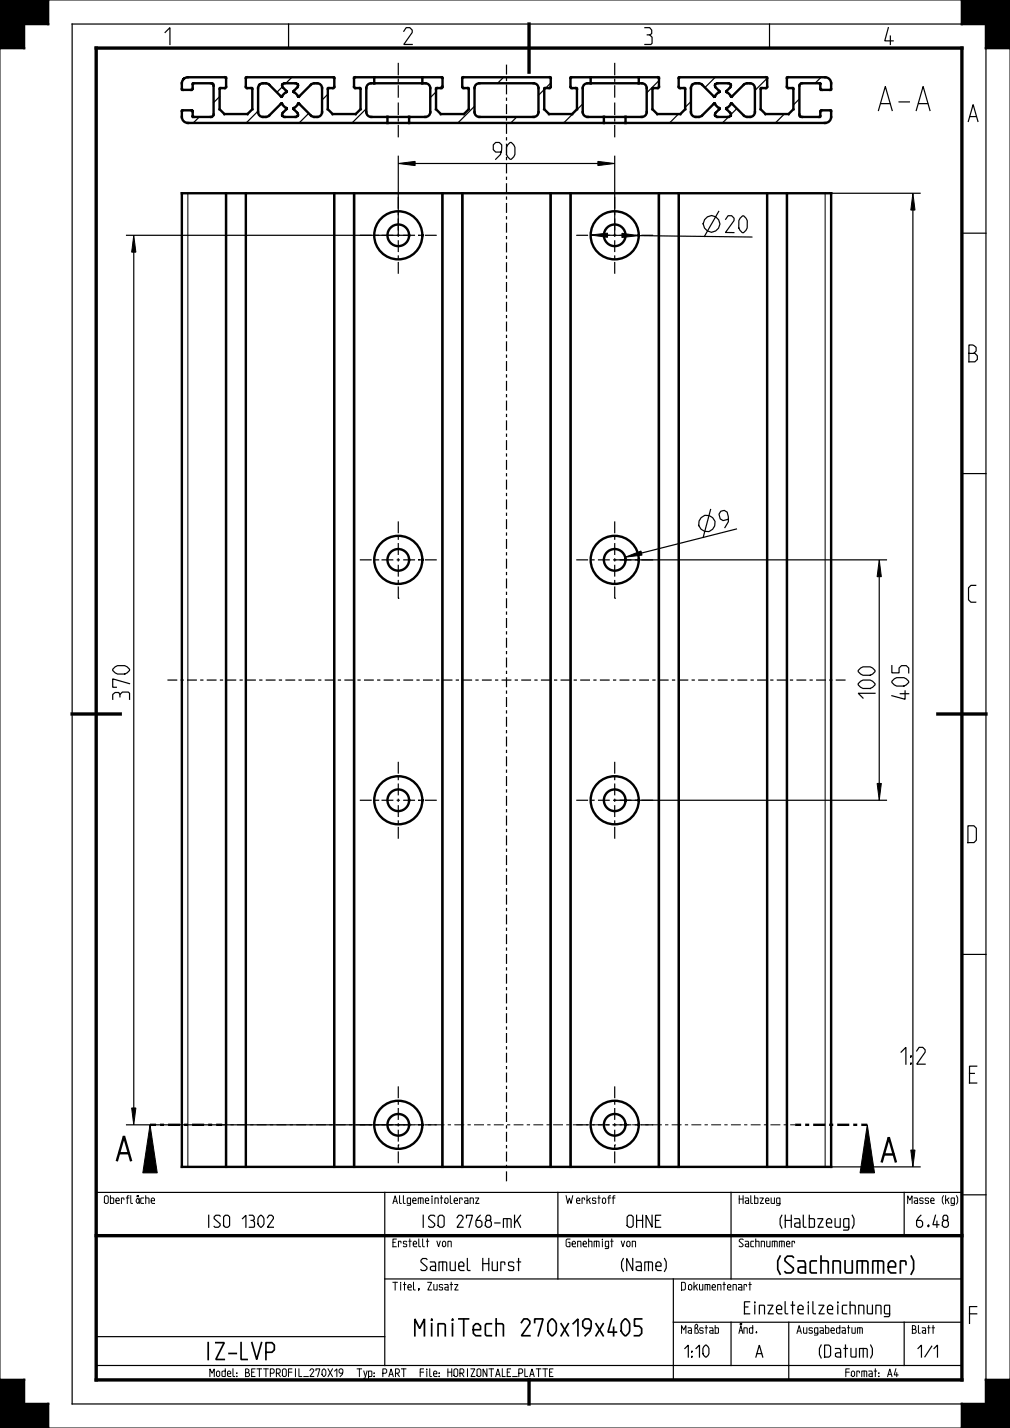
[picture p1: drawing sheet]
<svg xmlns="http://www.w3.org/2000/svg" width="210mm" height="297mm" viewBox="0 0 210 297" stroke-linecap="round" stroke-linejoin="round" font-family="sans-serif">
<path d="M0 0h10v5h-5v5h-5zM200 0h10v10h-5v-5h-5zM31.2 233.9l1.5 10h-3zM180.3 233.9l1.5 10h-3zM0 287h5v5h5v5h-10zM205 287h5v10h-10v-5h5z" fill="#000"/>
<g fill="none" stroke="#000" stroke-width=".21">
<path d="M0 0h10v5h-5v5h-5zM0 10v277M10 0h190M200 0h10v10h-5v-5h-5zM210 10v277M31.2 233.9l1.5 10h-3zM46.2 233.9h1M47.9 233.9h.7M49.3 233.9h2M52 233.9h.7M53.4 233.9h2M56.1 233.9h.7"/>
<path d="M57.5 233.9h2M60.2 233.9h.7M61.6 233.9h2.1M64.3 233.9h.7M65.7 233.9h2.1M68.4 233.9h.7M69.8 233.9h2.1M72.6 233.9h.6M73.9 233.9h2.1M76.7 233.9h.6M78 233.9h2.1M80.8 233.9h.7"/>
<path d="M82.1 233.9h2.1M84.9 233.9h.7M86.2 233.9h2.1M89 233.9h.7M90.4 233.9h2M93.1 233.9h.7M94.5 233.9h2M97.2 233.9h.7M98.6 233.9h2M101.3 233.9h.7M102.7 233.9h2M105.4 233.9h.7"/>
<path d="M106.8 233.9h2M109.5 233.9h.7M110.9 233.9h2.1M113.6 233.9h.7M115 233.9h2.1M117.7 233.9h.7M119.1 233.9h2.1M121.9 233.9h.6M123.2 233.9h2.1M126 233.9h.6M127.3 233.9h2.1M130.1 233.9h.7"/>
<path d="M131.4 233.9h2.1M134.2 233.9h.7M135.5 233.9h2.1M138.3 233.9h.7M139.7 233.9h2M142.4 233.9h.7M143.8 233.9h2M146.5 233.9h.7M147.9 233.9h2M150.6 233.9h.7M152 233.9h2M154.7 233.9h.7"/>
<path d="M156.1 233.9h2M158.8 233.9h.7M160.2 233.9h2M162.9 233.9h.7M164.3 233.9h1M180.3 233.9l1.5 10h-3zM0 287h5v5h5v5h-10zM10 297h190M205 287h5v10h-10v-5h5z"/>
</g>
<g fill="none" stroke="#000" stroke-width=".5">
<path d="M0 0h10v5h-5v5h-5zM38.2 16.4l.9-.3h7.9l-.1 2.1-1.1 .1-.1 .2v4.2l1 1h4.8l1-1v-4.2l-.2-.2-1.1-.1-.1-2 .2-.1h18.2l-.1 2.1-1.1 .1-.1 .2v4.2l1 1h4.8l1-1v-4.2l-.2-.2-1.1-.1v-2.1h4.1v1.2a1.22 1.22 0 0 0-1.6 1v5a1 1 0 0 0 1 1h3.4v1.3h-41.5a1.25 1.25 0 0 1-1.3-1.3v-1.2l.2-.2 1.9 .1 .2 .2v1l.1 .1h3.7l.4-.2 .1-.3v-6l-.1-.3-.4-.2h-3.7l-.1 .2-.1 1.1-2 .1-.2-.2v-1.2zM54 17.6a1.76 1.76 0 0 1 2 0l2.6 2.5 1-1-.9-1.1v-.4l.3-.2 2.5-.1 .3 .2 .1 .5-.9 1.1 1.1 1 2.5-2.5a1.61 1.61 0 0 1 2.3 .3l.1 5.4a1.33 1.33 0 0 1-2.1 .9l-2.8-2.7-1.1 1.1 .9 1v.4l-.2 .3h-2.6l-.3-.1-.1-.6 .9-1-1-1.1-2.6 2.5a1.61 1.61 0 0 1-2.3-.3v-5.4zM87.8 16.1h4.2l-.1 2.1-1.1 .1-.1 .2v4.2l1 1h4.8l1-1v-4.2l-.2-.2-1.1-.1-.1-2 .2-.1h18.2l-.1 2.1-1.1 .1-.1 .2v4.2l1 1h4.8l1-1v-4.2l-.2-.2-1.1-.1v-2.1h4.1v1.2a1.22 1.22 0 0 0-1.6 1v5a1 1 0 0 0 1 1h3.4v1.3h-40.5v-1.3h3.4a1 1 0 0 0 1-1v-5a1.17 1.17 0 0 0-1.7-1zM99 17.6l.7-.3h11.3a1 1 0 0 1 1 1v5a1 1 0 0 1-1 1h-11.3a1 1 0 0 1-1-1v-5zM132.8 16.1h4.2l-.1 2.1-1.1 .1-.1 .2v4.2l1 1h4.8l1-1v-4.2l-.2-.2-1.1-.1-.1-2 .2-.1h18.2l-.1 2.1-1.1 .1-.1 .2v4.2l1 1h4.8l1-1v-4.2l-.2-.2-1.1-.1v-2.1h7.9a1.25 1.25 0 0 1 1.2 1.2v1.2l-.1 .2h-2l-.1-.3-.1-1.1-4 .1-.3 .4v6l.2 .4 .3 .1h3.7l.2-.1v-1.2h2.2a2.48 2.48 0 0 1-.5 2.3l-.7 .3h-41.5v-1.3h3.4a1 1 0 0 0 1-1v-5a1.17 1.17 0 0 0-1.7-1zM144 17.6a1.76 1.76 0 0 1 2 0l2.6 2.5 1-1-.9-1.1v-.4l.3-.2 2.5-.1 .3 .2 .1 .5-.9 1.1 1.1 1 2.5-2.5a1.61 1.61 0 0 1 2.3 .3l.1 5.4a1.33 1.33 0 0 1-2.1 .9l-2.8-2.7-1.1 1.1 .9 1v.4l-.2 .3h-2.6l-.3-.1-.1-.6 .9-1-1-1.1-2.6 2.5a1.61 1.61 0 0 1-2.3-.3v-5.4zM200 0h10v10h-5v-5h-5zM24.8 239.9h1.9M31.2 233.9h1.2M33.3 233.9h.8M34.9 233.9h2.5"/>
<path d="M38.3 233.9h.8M39.9 233.9h2.5M43.3 233.9h.8M44.9 233.9h1.3M165.3 233.9h1.3M167.4 233.9h.8M169.1 233.9h2.5M172.4 233.9h.8M174.1 233.9h2.5M177.4 233.9h.8M179.1 233.9h1.2M24.3 241.3l1.5-5 1.4 5"/>
<path d="M183.4 241.5l1.4-5 1.4 5M183.8 240.1h2M0 287h5v5h5v5h-10zM205 287h5v10h-10v-5h5z"/>
</g>
<g fill="none" stroke="#000" stroke-width=".25">
<path d="M38.6 16.2l-.7 .7M58.7 18.1l-1.1 1.1M60 5v5M60.7 16.1l-1.3 1.2M68.2 19.6l-1.2 1.2M90.7 19.1l-1.2 1.2M92 17.8l-.5 .5M104.7 16.1l-1.2 1.2M113.2 18.6l-1.2 1.2M114.5 17.3l-1 1M137 16.8l-2.5 2.5M148.7 16.1l-2.1 2.1"/>
<path d="M159.5 16.3l-2.5 2.5M160 5v5M170.7 16.1l-1.2 1.2M200 5h-185v287h185M205 10v277M41.4 24.3l-1.2 1.3M45.7 20.1l-1.3 1.2M53.7 23.1l-2.5 2.5M64.2 23.6l-2 2M76.2 22.6l-3 3M85.5 24.3l-.4 .4M98.7 22.1l-3.5 3.5"/>
<path d="M107.5 24.3l-1.3 1.3M121.2 21.6l-4 4M141.1 23.7l-1.9 1.9M143.7 21.1l-1.2 1.2M151.5 24.3l-1.3 1.3M153.2 22.6l-1.2 1.2M163.1 23.7l-1.9 1.9M166.2 20.6l-1.2 1.2M200 48.5h5M200 98.5h5M200 198.5h5M20 257h180"/>
<path d="M20 248h180v39h-180zM80 248v36M116 248v18M152 248v18M188 248v9M200 248.5h5M20 278h60M80 266h120M140 275h60M140 266v21M152 275v9M164 275v12"/>
<path d="M188 275v9M20 284h180"/>
</g>
<path d="M20 10h180v277h-180zM110 5v10M15 148.5h10M195 148.5h10M20 257h180M110 287v5" fill="none" stroke="#000" stroke-width=".7"/>
<!-- layer: 01_ACHSEN -->
<g fill="none" stroke="#000" stroke-width=".5">
<path d="M77.8 17.3h10M77.8 16.1h10M122.8 17.3h10M122.8 16.1h10M80.6 25.6h4.5M80.6 24.3h4.5M125.6 25.6h4.5M125.6 24.3h4.5M37.8 40.2h135v202.5h-135zM47 40.2v202.5M51.1 40.2v202.5M69.5 40.2v202.5"/>
<path d="M73.6 40.2v202.5M92 40.2v202.5M96.1 40.2v202.5M114.5 40.2v202.5M118.6 40.2v202.5M137 40.2v202.5M141.1 40.2v202.5M159.5 40.2v202.5M163.6 40.2v202.5"/>
<circle cx="82.8" cy="48.9" r="5"/>
<circle cx="82.8" cy="48.9" r="2.25"/>
<circle cx="127.8" cy="48.9" r="5"/>
<circle cx="127.8" cy="48.9" r="2.25"/>
<circle cx="82.8" cy="116.4" r="5"/>
<circle cx="82.8" cy="116.4" r="2.25"/>
<circle cx="127.8" cy="116.4" r="5"/>
<circle cx="127.8" cy="116.4" r="2.25"/>
<circle cx="82.8" cy="166.4" r="5"/>
<circle cx="82.8" cy="166.4" r="2.25"/>
<circle cx="127.8" cy="166.4" r="5"/>
<circle cx="127.8" cy="166.4" r="2.25"/>
<circle cx="82.8" cy="233.9" r="5"/>
<circle cx="82.8" cy="233.9" r="2.25"/>
<circle cx="127.8" cy="233.9" r="5"/>
<circle cx="127.8" cy="233.9" r="2.25"/>
</g>
<g fill="none" stroke="#000" stroke-width=".25">
<path d="M82.8 13.1v2.6M82.8 16.4v.6M82.8 17.7v2.6M105.3 13.4v2.1M105.3 16.2v.7M105.3 17.6v2M127.8 13.1v2.6M127.8 16.4v.6M127.8 17.7v2.6M82.8 21.3v2.6M82.8 24.6v.7M82.8 26v2.6"/>
<path d="M105.3 20.3v.7M105.3 21.7v2M105.3 24.4v.7M105.3 25.8v2M105.3 28.5v.7M105.3 29.9v2.1M105.3 32.6v.7M105.3 34v2.1M105.3 36.7v.7M105.3 38.1v2.1M127.8 21.3v2.6M127.8 24.6v.7"/>
<path d="M127.8 26v2.6M74.8 48.9h2.5M78 48.9h.6M78.6 48.9h.1M79.3 48.9h2.5M82.5 48.9h.7M82.8 40.9v2.5M82.8 44.1v.7M82.8 45.5v2.4M82.8 48.6v.7M82.8 50v2.4M82.8 53.1v.7"/>
<path d="M82.8 54.5v2.4M83.8 48.9h2.5M87 48.9h.1M87 48.9h.7M88.3 48.9h2.5M105.3 40.9v.6M105.3 42.2v2.1M105.3 45v.6M105.3 46.3v2.1M105.3 49.1v.7M105.3 50.4v2.1M105.3 53.2v.7"/>
<path d="M105.3 54.5v2.1M105.3 57.3v.7M105.3 58.7v2M119.8 48.9h2.5M123 48.9h.6M124.3 48.9h2.5M127.5 48.9h.7M127.8 40.9v2.5M127.8 44.1v.7M127.8 45.5v2.4M127.8 48.6v.7M127.8 50v2.4"/>
<path d="M127.8 53.1v.7M127.8 54.5v2.4M128.8 48.9h2.5M132 48.9h.7M133.3 48.9h2.5M105.3 61.4v.7M105.3 62.8v2M105.3 65.5v.7M105.3 66.9v2M105.3 69.6v.7M105.3 71v2.1M105.3 73.7v.7"/>
<path d="M105.3 75.1v2.1M105.3 77.8v.7M105.3 79.2v2.1M105.3 82v.6M105.3 83.3v2.1M105.3 86.1v.6M105.3 87.4v2.1M105.3 90.2v.7M105.3 91.5v2.1M105.3 94.3v.7M105.3 95.6v2.1M105.3 98.4v.7"/>
<path d="M105.3 99.8v2M74.8 116.4h2.5M78 116.4h.6M78.6 116.4h.1M79.3 116.4h2.5M82.5 116.4h.7M82.8 108.4v2.5M82.8 111.6v.7M82.8 113v2.4M82.8 116.1v.7M82.8 117.5v2.4M83.8 116.4h2.5"/>
<path d="M87 116.4h.1M87 116.4h.7M88.3 116.4h2.5M105.3 102.5v.7M105.3 103.9v2M105.3 106.6v.7M105.3 108v2.1M105.3 110.7v.7M105.3 112.1v2.1M105.3 114.8v.7M105.3 116.2v2.1M105.3 119v.6"/>
<path d="M119.8 116.4h2.5M123 116.4h.6M124.3 116.4h2.5M127.5 116.4h.7M127.8 108.4v2.5M127.8 111.6v.7M127.8 113v2.4M127.8 116.1v.7M127.8 117.5v2.4M128.8 116.4h2.5M132 116.4h.7M133.3 116.4h2.5"/>
<path d="M82.8 124.4h.1M82.8 120.6v.7M82.8 122v2.4M105.3 120.3v2.1M105.3 123.1v.6M105.3 124.4v2.1M105.3 127.2v.7M105.3 128.5v2.1M105.3 131.3v.7M105.3 132.6v2.1M105.3 135.4v.7M105.3 136.8v2"/>
<path d="M105.3 139.5v.7M127.8 124.4h.1M127.8 120.6v.7M127.8 122v2.4M34.8 141.4h2.1M37.5 141.4h.7M38.9 141.4h2M41.6 141.4h.7M43 141.4h2M45.7 141.4h.7M47.1 141.4h2M49.8 141.4h.7"/>
<path d="M51.2 141.4h2M53.9 141.4h.7M55.2 141.4h2.1M58 141.4h.7M59.3 141.4h2.1M62.1 141.4h.6M63.4 141.4h2.1M66.1 141.4h.7M67.5 141.4h2.1M70.2 141.4h.7M71.6 141.4h2M74.3 141.4h.7"/>
<path d="M75.7 141.4h2M78.4 141.4h.7M79.8 141.4h2M82.5 141.4h.7M82.8 158.4v2.5M83.9 141.4h2M86.6 141.4h.7M87.9 141.4h2.1M90.7 141.4h.6M92 141.4h2.1M94.8 141.4h.6M96.1 141.4h2.1"/>
<path d="M98.8 141.4h.7M100.2 141.4h2M102.9 141.4h.7M104.3 141.4h2M105.3 140.9v2M105.3 143.6v.7M105.3 145v2M105.3 147.7v.7M105.3 149.1v2.1M105.3 151.8v.7M105.3 153.2v2.1M105.3 155.9v.7"/>
<path d="M105.3 157.3v2.1M107 141.4h.7M108.4 141.4h2M111.1 141.4h.7M112.5 141.4h2M115.2 141.4h.7M116.5 141.4h2.1M119.3 141.4h.7M120.6 141.4h2.1M123.4 141.4h.6M124.7 141.4h2.1M127.4 141.4h.7"/>
<path d="M127.8 158.4v2.5M128.8 141.4h2.1M131.5 141.4h.7M132.9 141.4h2M135.6 141.4h.7M137 141.4h2M139.7 141.4h.7M141.1 141.4h2M143.8 141.4h.7M145.2 141.4h2M147.9 141.4h.7M149.2 141.4h2.1"/>
<path d="M152 141.4h.7M153.3 141.4h2.1M156.1 141.4h.6M157.4 141.4h2.1M160.1 141.4h.7M161.5 141.4h2.1M164.2 141.4h.7M165.6 141.4h2M168.3 141.4h.7M169.7 141.4h2M172.4 141.4h.7M173.8 141.4h2"/>
<path d="M74.8 166.4h2.5M78 166.4h.6M78.6 166.4h.1M79.3 166.4h2.5M82.5 166.4h.7M82.8 161.6v.7M82.8 163v2.4M82.8 166.1v.7M82.8 167.5v2.4M82.8 170.6v.7M82.8 172v2.4M83.8 166.4h2.5"/>
<path d="M87 166.4h.1M87 166.4h.7M88.3 166.4h2.5M105.3 160.1v.6M105.3 161.4v2.1M105.3 164.2v.6M105.3 165.5v2.1M105.3 168.3v.7M105.3 169.6v2.1M105.3 172.4v.7M105.3 173.7v2.1M105.3 176.5v.7"/>
<path d="M105.3 177.9v2M119.8 166.4h2.5M123 166.4h.6M124.3 166.4h2.5M127.5 166.4h.7M127.8 161.6v.7M127.8 163v2.4M127.8 166.1v.7M127.8 167.5v2.4M127.8 170.6v.7M127.8 172v2.4M128.8 166.4h2.5"/>
<path d="M132 166.4h.7M133.3 166.4h2.5M105.3 180.6v.7M105.3 182v2M105.3 184.7v.7M105.3 186.1v2M105.3 188.8v.7M105.3 190.2v2.1M105.3 192.9v.7M105.3 194.3v2.1M105.3 197v.7M105.3 198.4v2.1"/>
<path d="M105.3 201.2v.6M105.3 202.5v2.1M105.3 205.3v.6M105.3 206.6v2.1M105.3 209.4v.7M105.3 210.7v2.1M105.3 213.5v.7M105.3 214.8v2.1M105.3 217.6v.7M105.3 219v2M74.8 233.9h2.5M78 233.9h.6"/>
<path d="M78.6 233.9h.1M79.3 233.9h2.5M82.5 233.9h.7M82.8 238.1h.1M82.8 225.9v2.5M82.8 229.1v.7M82.8 230.5v2.4M82.8 233.6v.7M82.8 235v2.4M82.8 238.1v.7M82.8 239.5v2.4M83.8 233.9h2.5"/>
<path d="M87 233.9h.1M87 233.9h.7M88.3 233.9h2.5M105.3 221.7v.7M105.3 223.1v2M105.3 225.8v.7M105.3 227.2v2.1M105.3 229.9v.7M105.3 231.3v2.1M105.3 234v.7M105.3 235.4v2.1M105.3 238.2v.6"/>
<path d="M105.3 239.5v2.1M119.8 233.9h2.5M123 233.9h.6M124.3 233.9h2.5M127.5 233.9h.7M127.8 238.1h.1M127.8 225.9v2.5M127.8 229.1v.7M127.8 230.5v2.4M127.8 233.6v.7M127.8 235v2.4M127.8 238.1v.7"/>
<path d="M127.8 239.5v2.4M128.8 233.9h2.5M132 233.9h.7M133.3 233.9h2.5M105.3 242.3v.6M105.3 243.6v2.1"/>
</g>
<g fill="none" stroke="#000" stroke-width=".21">
<path d="M39.1 40.2v202.5M46.9 40.2v202.5M51.3 40.2v202.5M69.4 40.2v202.5M73.8 40.2v202.5M91.9 40.2v202.5M96.3 40.2v202.5M114.4 40.2v202.5M118.8 40.2v202.5M136.9 40.2v202.5M141.3 40.2v202.5M159.4 40.2v202.5"/>
<path d="M163.8 40.2v202.5M171.6 40.2v202.5"/>
</g>
<!-- layer: 04_ZCHNBEMASSUNG -->
<g fill="none" stroke="#000" stroke-width=".25">
<path d="M82.8 32.5v16.4M86.3 34h38M127.8 32.5v16.4M26.3 48.9h58.7M27.8 52.4v178M122.8 48.8v.1M126.3 48.9l3 .1M132.8 49l23.5 .3M149.4 44l-2.9 5.2M171.6 40.2h19.7M189.8 43.7v195.5M127.9 116.4h56.4"/>
<path d="M147.7 106l-1.5 5.8M153.1 110l-19.7 5M182.8 119.9v43M127.9 166.4h56.4M26.3 233.9h58.7M171.6 242.7h19.7"/>
<circle cx="147.9" cy="46.6" r="1.72"/>
<circle cx="146.9" cy="108.9" r="1.72"/>
</g>
<path d="M82.8 34l3.5-.4v.8zM124.3 33.6l3.5 .4-3.5 .4zM27.8 48.9l.4 3.5h-.8zM122.8 48.9l3.5-.4v.9zM129.3 48.5l3.5 .5-3.5 .4zM189.8 40.2l.4 3.5h-.8zM130 115.9l3.3-1.3 .2 .9zM182.8 116.4l.4 3.5h-.8zM182.4 162.9h.8l-.4 3.5zM27.4 230.4h.8l-.4 3.5zM189.4 239.2h.8l-.4 3.5z" fill="#000"/>
<path d="M82.8 34l3.5-.4v.8zM124.3 33.6l3.5 .4-3.5 .4zM27.8 48.9l.4 3.5h-.8zM122.8 48.9l3.5-.4v.9zM129.3 48.5l3.5 .5-3.5 .4zM189.8 40.2l.4 3.5h-.8zM130 115.9l3.3-1.3 .2 .9zM182.8 116.4l.4 3.5h-.8zM182.4 162.9h.8l-.4 3.5zM27.4 230.4h.8l-.4 3.5zM189.4 239.2h.8l-.4 3.5z" fill="none" stroke="#000" stroke-width=".21"/>
<text font-size="6.5" x="183.1" y="23">A-A</text>
<g font-size="4.6">
<text x="33.6" y="9.3">1</text>
<text x="83.6" y="9.3">2</text>
<text x="133.6" y="9.3">3</text>
<text x="183.6" y="9.3">4</text>
<text x="201.1" y="25.3">A</text>
<text x="102.6" y="33.1">90</text>
<text x="150.8" y="48.4" transform="rotate(1 150.8 48.4)">20</text>
<text x="201.1" y="75.3">B</text>
<text x="201.1" y="125.3">C</text>
<text x="26.9" y="145.4" transform="rotate(-90 26.9 145.4)">370</text>
<text x="181.9" y="145.2" transform="rotate(-90 181.9 145.2)">100</text>
<text x="188.9" y="145.4" transform="rotate(-90 188.9 145.4)">405</text>
<text x="201.1" y="175.3">D</text>
<text x="185.2" y="221.3">1:2</text>
<text x="201.1" y="225.3">E</text>
<text x="159.6" y="264.8">(Sachnummer)</text>
<text x="201.1" y="275.3">F</text>
<text x="84.1" y="277.8">MiniTech 270x19x405</text>
<text x="41.8" y="282.8">IZ-LVP</text>
</g>
<text font-size="4.5" x="150.2" y="109.9" transform="rotate(-14 150.2 109.9)">9</text>
<g font-size="3.3">
<text x="42.2" y="255.3">ISO 1302</text>
<text x="87.3" y="255.3">ISO 2768-mK</text>
<text x="130.1" y="255.3">OHNE</text>
<text x="160.2" y="255.3">(Halbzeug)</text>
<text x="190.1" y="255.3">6.48</text>
<text x="86.3" y="264.3">Samuel Hurst</text>
<text x="128.1" y="264.3">(Name)</text>
<text x="151.5" y="273.3">Einzelteilzeichnung</text>
<text x="141.1" y="282.3">1:10</text>
<text x="157" y="282.3">A</text>
<text x="169.2" y="282.3">(Datum)</text>
<text x="190.4" y="282.3">1/1</text>
</g>
<g font-size="2.1">
<text x="21.4" y="250.3">Oberfläche</text>
<text x="81.4" y="250.3">Allgemeintoleranz</text>
<text x="117.4" y="250.3">Werkstoff</text>
<text x="153.4" y="250.3">Halbzeug</text>
<text x="187.8" y="250.3">Masse (kg)</text>
<text x="81.4" y="259.3">Erstellt von</text>
<text x="117.4" y="259.3">Genehmigt von</text>
<text x="153.4" y="259.3">Sachnummer</text>
<text x="81.4" y="268.3">Titel, Zusatz</text>
<text x="141.4" y="268.3">Dokumentenart</text>
<text x="141.4" y="277.3">Maßstab</text>
<text x="153.4" y="277.3">Änd.</text>
<text x="165.4" y="277.3">Ausgabedatum</text>
<text x="189.4" y="277.3">Blatt</text>
<text x="42.8" y="286.3">Model: BETTPROFIL_270X19</text>
<text x="73.8" y="286.3">Typ: PART</text>
<text x="86.5" y="286.3">File:HORIZONTALE_PLATTE</text>
<text x="175.1" y="286.3">Format: A4</text>
</g>
</svg>
